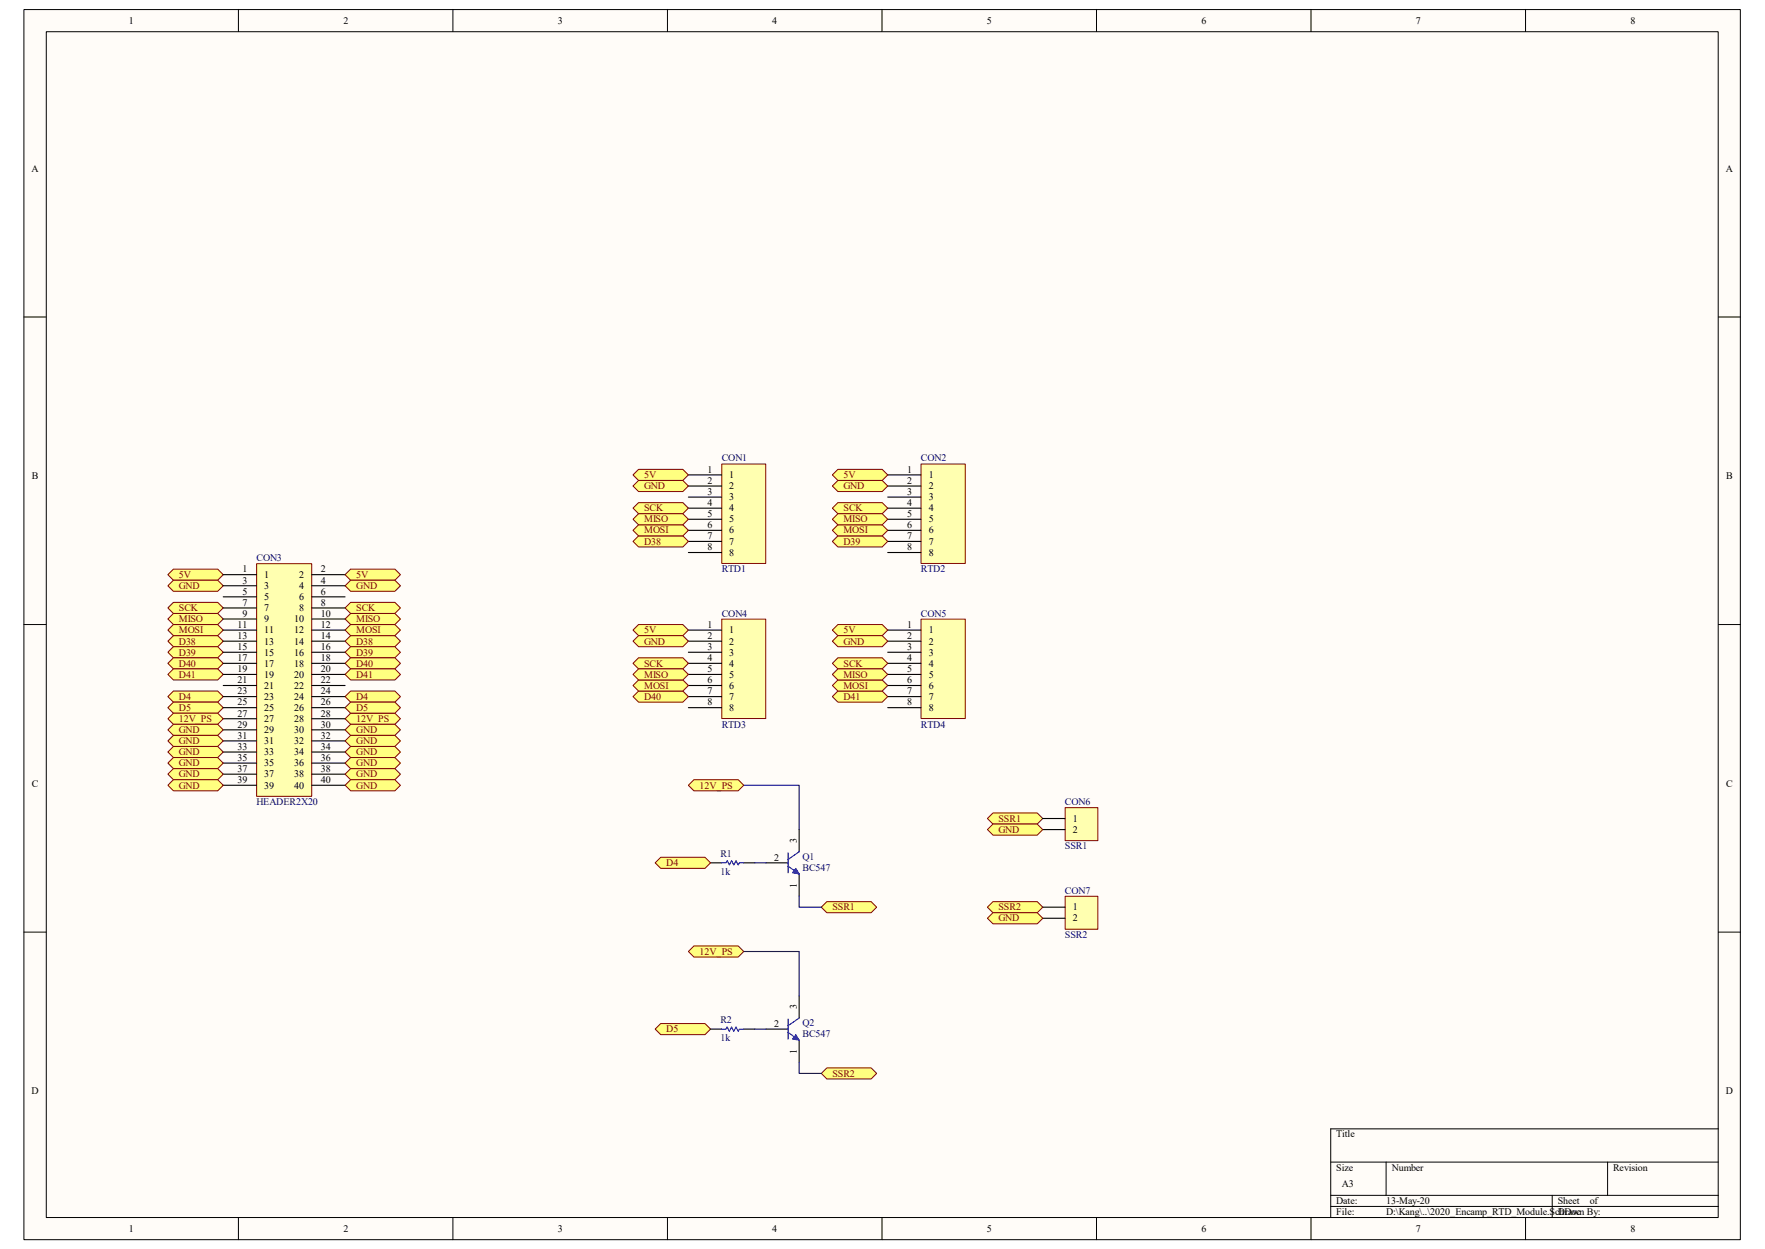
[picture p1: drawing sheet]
<svg xmlns="http://www.w3.org/2000/svg" width="297mm" height="210mm" viewBox="0 0 297 210" stroke-linecap="round" stroke-linejoin="round" font-family="sans-serif">
<path d="M4.1 1.7h288.8v206.7h-288.8z" fill="#fffcf8"/>
<path d="M4 1.6h288.9v206.8h-288.9z" fill="none" stroke="#000" stroke-width=".17"/>
<path d="M7.8 5.4h281.3v199.3h-281.3z" fill="#fffcf8"/>
<g fill="none" stroke="#000" stroke-width=".17">
<path d="M7.8 5.3h281.3v199.4h-281.3zM40.1 1.6v3.7M76.2 1.6v3.7M112.3 1.6v3.7M148.4 1.6v3.7M184.5 1.6v3.7M220.6 1.6v3.7M256.7 1.6v3.7M4 53.3h3.7M289.2 53.3h3.7M4 105h3.7M289.2 105h3.7"/>
<path d="M4 156.7h3.7M289.2 156.7h3.7M223.9 195.4h65.3M233.3 195.4v5.6M270.5 195.4v5.6M289.2 189.8h-65.3v14.9M40.1 204.7v3.7M76.2 204.7v3.7M112.3 204.7v3.7M148.4 204.7v3.7M184.5 204.7v3.7M220.6 204.7v3.7"/>
<path d="M223.9 201h65.3M223.9 202.9h65.3M256.7 204.7v3.7M261.2 201v3.7"/>
</g>
<path d="M121.5 78.1h7.4v16.6h-7.4z" fill="#ffffb0"/>
<path d="M121.5 78h7.4v16.7h-7.4z" fill="none" stroke="#800000" stroke-width=".17"/>
<path d="M115.8 79.9h5.6M115.8 81.7h5.6M115.8 83.6h5.6M115.8 85.4h5.6M115.8 87.3h5.6M115.8 89.2h5.6M115.8 91h5.6M115.8 92.9h5.6" fill="none" stroke="#000" stroke-width=".19"/>
<g fill="#ffff80" stroke="#800000" stroke-width=".17">
<path d="M106.5 79.9l1-1h7.4l.9 1-.9 .9h-7.4z" fill-rule="evenodd"/>
<path d="M107.5 80.8h7.4l.9 .9-.9 1h-7.4l-1-1z" fill-rule="evenodd"/>
<path d="M107.5 84.5h7.4l.9 .9-.9 1h-7.4l-1-1z" fill-rule="evenodd"/>
<path d="M106.5 91l1-.9h7.4l.9 .9-.9 1h-7.4z" fill-rule="evenodd"/>
<path d="M106.5 89.2l1-1h7.4l.9 1-.9 .9h-7.4z" fill-rule="evenodd"/>
<path d="M107.5 86.4h7.4l.9 .9-.9 .9h-7.4l-1-.9z" fill-rule="evenodd"/>
</g>
<path d="M155 78.1h7.4v16.6h-7.4z" fill="#ffffb0"/>
<path d="M155 78h7.4v16.7h-7.4z" fill="none" stroke="#800000" stroke-width=".17"/>
<path d="M149.4 79.9h5.6M149.4 81.7h5.6M149.4 83.6h5.6M149.4 85.4h5.6M149.4 87.3h5.6M149.4 89.2h5.6M149.4 91h5.6M149.4 92.9h5.6" fill="none" stroke="#000" stroke-width=".19"/>
<g fill="#ffff80" stroke="#800000" stroke-width=".17">
<path d="M141 78.9h7.5l.9 1-.9 .9h-7.5l-.9-.9z" fill-rule="evenodd"/>
<path d="M141 80.8h7.5l.9 .9-.9 1h-7.5l-.9-1z" fill-rule="evenodd"/>
<path d="M141 84.5h7.5l.9 .9-.9 1h-7.5l-.9-1z" fill-rule="evenodd"/>
<path d="M141 90.1h7.5l.9 .9-.9 1h-7.5l-.9-1z" fill-rule="evenodd"/>
<path d="M141 88.2h7.5l.9 1-.9 .9h-7.5l-.9-.9z" fill-rule="evenodd"/>
<path d="M141 86.4h7.5l.9 .9-.9 .9h-7.5l-.9-.9z" fill-rule="evenodd"/>
</g>
<path d="M121.5 104.1h7.4v16.7h-7.4z" fill="#ffffb0"/>
<path d="M121.5 104.1h7.4v16.7h-7.4z" fill="none" stroke="#800000" stroke-width=".17"/>
<path d="M115.8 105.9h5.6M115.8 107.8h5.6M115.8 109.7h5.6M115.8 111.5h5.6M115.8 113.4h5.6M115.8 115.3h5.6M115.8 117.1h5.6M115.8 119h5.6" fill="none" stroke="#000" stroke-width=".19"/>
<g fill="#ffff80" stroke="#800000" stroke-width=".17">
<path d="M106.5 105.9l1-.9h7.4l.9 .9-.9 1h-7.4z" fill-rule="evenodd"/>
<path d="M107.5 106.9h7.4l.9 .9-.9 .9h-7.4l-1-.9z" fill-rule="evenodd"/>
<path d="M107.5 110.6h7.4l.9 .9-.9 1h-7.4l-1-1z" fill-rule="evenodd"/>
<path d="M107.5 116.2h7.4l.9 .9-.9 1h-7.4l-1-1z" fill-rule="evenodd"/>
<path d="M106.5 115.3l1-1h7.4l.9 1-.9 .9h-7.4z" fill-rule="evenodd"/>
<path d="M106.5 113.4l1-.9h7.4l.9 .9-.9 .9h-7.4z" fill-rule="evenodd"/>
</g>
<path d="M155 104.1h7.4v16.7h-7.4z" fill="#ffffb0"/>
<path d="M155 104.1h7.4v16.7h-7.4z" fill="none" stroke="#800000" stroke-width=".17"/>
<path d="M149.4 105.9h5.6M149.4 107.8h5.6M149.4 109.7h5.6M149.4 111.5h5.6M149.4 113.4h5.6M149.4 115.3h5.6M149.4 117.1h5.6M149.4 119h5.6" fill="none" stroke="#000" stroke-width=".19"/>
<g fill="#ffff80" stroke="#800000" stroke-width=".17">
<path d="M141 105h7.5l.9 .9-.9 1h-7.5l-.9-1z" fill-rule="evenodd"/>
<path d="M141 106.9h7.5l.9 .9-.9 .9h-7.5l-.9-.9z" fill-rule="evenodd"/>
<path d="M141 110.6h7.5l.9 .9-.9 1h-7.5l-.9-1z" fill-rule="evenodd"/>
<path d="M141 116.2h7.5l.9 .9-.9 1h-7.5l-.9-1z" fill-rule="evenodd"/>
<path d="M141 114.3h7.5l.9 1-.9 .9h-7.5l-.9-.9z" fill-rule="evenodd"/>
<path d="M141 112.5h7.5l.9 .9-.9 .9h-7.5l-.9-.9z" fill-rule="evenodd"/>
</g>
<path d="M119.6 145.1h1.8M125.2 145.1h1.8" fill="none" stroke="#000" stroke-width=".19"/>
<path d="M121.4 145.1h.8l.2-.4 .3 .8 .4-.8 .4 .8 .4-.8 .3 .8 .2-.4h.8" fill="none" stroke="#00f" stroke-width=".19"/>
<g fill="#ffff80" stroke="#800000" stroke-width=".17">
<path d="M138.2 152.5l.9-.9h7.5l.9 .9-.9 1h-7.5z" fill-rule="evenodd"/>
<path d="M110.2 145.1l1-.9h7.4l1 .9-1 .9h-7.4z" fill-rule="evenodd"/>
<path d="M138.2 180.5l.9-.9h7.5l.9 .9-.9 .9h-7.5z" fill-rule="evenodd"/>
<path d="M111.2 172.1h7.4l1 .9-1 1h-7.4l-1-1z" fill-rule="evenodd"/>
<path d="M166.2 137.6l.9-.9h7.4l1 .9-1 1h-7.4z" fill-rule="evenodd"/>
<path d="M166.2 152.5l.9-.9h7.4l1 .9-1 1h-7.4z" fill-rule="evenodd"/>
<path d="M29.2 95.7h7.4l1 .9-1 1h-7.4l-1-1z" fill-rule="evenodd"/>
<path d="M29.2 97.6h7.4l1 .9-1 .9h-7.4l-1-.9z" fill-rule="evenodd"/>
<path d="M29.2 101.3h7.4l1 .9-1 1h-7.4l-1-1z" fill-rule="evenodd"/>
<path d="M29.2 106.9h7.4l1 .9-1 .9h-7.4l-1-.9z" fill-rule="evenodd"/>
<path d="M28.2 105.9l1-.9h7.4l1 .9-1 1h-7.4z" fill-rule="evenodd"/>
<path d="M29.2 103.2h7.4l1 .9-1 .9h-7.4l-1-.9z" fill-rule="evenodd"/>
<path d="M28.2 109.7l1-1h7.4l1 1-1 .9h-7.4z" fill-rule="evenodd"/>
<path d="M29.2 110.6h7.4l1 .9-1 1h-7.4l-1-1z" fill-rule="evenodd"/>
<path d="M28.2 113.4l1-.9h7.4l1 .9-1 .9h-7.4z" fill-rule="evenodd"/>
<path d="M29.2 116.2h7.4l1 .9-1 1h-7.4l-1-1z" fill-rule="evenodd"/>
<path d="M28.2 119l1-.9h7.4l1 .9-1 .9h-7.4z" fill-rule="evenodd"/>
</g>
<path d="M43.2 94.8h9.3v39.1h-9.3z" fill="#ffffb0"/>
<path d="M43.2 94.8h9.3v39.1h-9.3z" fill="none" stroke="#800000" stroke-width=".17"/>
<g fill="none" stroke="#000" stroke-width=".19">
<path d="M37.6 96.6h5.6M37.6 98.5h5.6M52.5 96.6h5.6M52.5 98.5h5.6M37.6 100.4h5.6M37.6 102.2h5.6M37.6 104.1h5.6M37.6 105.9h5.6M37.6 107.8h5.6M37.6 109.7h5.6M37.6 111.5h5.6M37.6 113.4h5.6"/>
<path d="M37.6 115.3h5.6M37.6 117.1h5.6M37.6 119h5.6M52.5 100.4h5.6M52.5 102.2h5.6M52.5 104.1h5.6M52.5 105.9h5.6M52.5 107.8h5.6M52.5 109.7h5.6M52.5 111.5h5.6M52.5 113.4h5.6M52.5 115.3h5.6"/>
<path d="M52.5 117.1h5.6M52.5 119h5.6M37.6 120.9h5.6M37.6 122.7h5.6M37.6 124.6h5.6M37.6 126.4h5.6M37.6 128.3h5.6M37.6 130.2h5.6M37.6 132h5.6M52.5 120.9h5.6M52.5 122.7h5.6M52.5 124.6h5.6"/>
<path d="M52.5 126.4h5.6M52.5 128.3h5.6M52.5 130.2h5.6M52.5 132h5.6"/>
</g>
<g fill="#ffff80" stroke="#800000" stroke-width=".17">
<path d="M59 95.7h7.5l.9 .9-.9 1h-7.5l-.9-1z" fill-rule="evenodd"/>
<path d="M59 97.6h7.5l.9 .9-.9 .9h-7.5l-.9-.9z" fill-rule="evenodd"/>
<path d="M59 101.3h7.5l.9 .9-.9 1h-7.5l-.9-1z" fill-rule="evenodd"/>
<path d="M59 106.9h7.5l.9 .9-.9 .9h-7.5l-.9-.9z" fill-rule="evenodd"/>
<path d="M58.1 105.9l.9-.9h7.5l.9 .9-.9 1h-7.5z" fill-rule="evenodd"/>
<path d="M59 103.2h7.5l.9 .9-.9 .9h-7.5l-.9-.9z" fill-rule="evenodd"/>
<path d="M58.1 109.7l.9-1h7.5l.9 1-.9 .9h-7.5z" fill-rule="evenodd"/>
<path d="M59 110.6h7.5l.9 .9-.9 1h-7.5l-.9-1z" fill-rule="evenodd"/>
<path d="M58.1 113.4l.9-.9h7.5l.9 .9-.9 .9h-7.5z" fill-rule="evenodd"/>
</g>
<path d="M134.5 139.5v3.7M128.9 145.1h3.7M134.5 146.9v3.8M119.6 173h1.8M125.2 173h1.8M128.9 173h3.7M134.5 167.4v3.8M134.5 174.9v3.7" fill="none" stroke="#000" stroke-width=".19"/>
<path d="M132.6 145.6l1.9 1.3M132.6 143.4v3.4M134.5 143.2l-1.9 1.3M121.4 173h.8l.2-.3 .3 .7 .4-.7 .4 .7 .4-.7 .3 .7 .2-.4h.8M132.6 171.4v3.3M132.6 173.6l1.9 1.3M134.5 171.2l-1.9 1.3" fill="none" stroke="#00f" stroke-width=".19"/>
<g fill="#00f" stroke="#00f" stroke-width=".17">
<path d="M133.9 146l.6 .9-1.1-.1z"/>
<path d="M133.9 174l.6 .9-1.1-.2z"/>
</g>
<path d="M125.2 132h9.3v7.5M125.2 160h9.3v7.4M127 145.1h1.9M134.5 150.7v1.8h3.7M127 173h1.9M134.5 178.6v1.9h3.7" fill="none" stroke="#000080" stroke-width=".19"/>
<path d="M179.3 135.8h5.4v5.6h-5.4z" fill="#ffffb0"/>
<path d="M179.2 135.8h5.5v5.6h-5.5z" fill="none" stroke="#800000" stroke-width=".17"/>
<path d="M175.5 137.6h3.7M175.5 139.5h3.7" fill="none" stroke="#000" stroke-width=".19"/>
<path d="M179.3 150.7h5.4v5.6h-5.4z" fill="#ffffb0"/>
<path d="M179.2 150.7h5.5v5.6h-5.5z" fill="none" stroke="#800000" stroke-width=".17"/>
<path d="M175.5 152.5h3.7M175.5 154.4h3.7" fill="none" stroke="#000" stroke-width=".19"/>
<g fill="#ffff80" stroke="#800000" stroke-width=".17">
<path d="M28.2 120.9l1-1h7.4l1 1-1 .9h-7.4z" fill-rule="evenodd"/>
<path d="M58.1 120.9l.9-1h7.5l.9 1-.9 .9h-7.5z" fill-rule="evenodd"/>
<path d="M28.2 122.7l1-.9h7.4l1 .9-1 1h-7.4z" fill-rule="evenodd"/>
<path d="M58.1 122.7l.9-.9h7.5l.9 .9-.9 1h-7.5z" fill-rule="evenodd"/>
<path d="M116.8 131.1h7.4l1 .9-1 1h-7.4l-1-1z" fill-rule="evenodd"/>
<path d="M115.8 160l1-.9h7.4l1 .9-1 .9h-7.4z" fill-rule="evenodd"/>
<path d="M166.2 139.5l.9-.9h7.4l1 .9-1 .9h-7.4z" fill-rule="evenodd"/>
<path d="M166.2 154.4l.9-.9h7.4l1 .9-1 .9h-7.4z" fill-rule="evenodd"/>
<path d="M28.2 124.6l1-.9h7.4l1 .9-1 .9h-7.4z" fill-rule="evenodd"/>
<path d="M29.2 125.5h7.4l1 .9-1 1h-7.4l-1-1z" fill-rule="evenodd"/>
<path d="M28.2 128.3l1-.9h7.4l1 .9-1 .9h-7.4z" fill-rule="evenodd"/>
<path d="M28.2 130.2l1-1h7.4l1 1-1 .9h-7.4z" fill-rule="evenodd"/>
<path d="M29.2 131.1h7.4l1 .9-1 1h-7.4l-1-1z" fill-rule="evenodd"/>
<path d="M58.1 124.6l.9-.9h7.5l.9 .9-.9 .9h-7.5z" fill-rule="evenodd"/>
<path d="M59 125.5h7.5l.9 .9-.9 1h-7.5l-.9-1z" fill-rule="evenodd"/>
<path d="M58.1 128.3l.9-.9h7.5l.9 .9-.9 .9h-7.5z" fill-rule="evenodd"/>
<path d="M58.1 130.2l.9-1h7.5l.9 1-.9 .9h-7.5z" fill-rule="evenodd"/>
<path d="M59 131.1h7.5l.9 .9-.9 1h-7.5l-.9-1z" fill-rule="evenodd"/>
<path d="M59 116.2h7.5l.9 .9-.9 1h-7.5l-.9-1z" fill-rule="evenodd"/>
<path d="M58.1 119l.9-.9h7.5l.9 .9-.9 .9h-7.5z" fill-rule="evenodd"/>
</g>
<g font-size="1.7">
<text x="21.7" y="4">1</text>
<text x="57.8" y="4">2</text>
<text x="93.9" y="4">3</text>
<text x="130" y="4">4</text>
<text x="166.1" y="4">5</text>
<text x="202.2" y="4">6</text>
<text x="238.3" y="4">7</text>
<text x="274.4" y="4">8</text>
<text x="5.3" y="28.9">A</text>
<text x="290.4" y="28.9">A</text>
<text x="5.3" y="80.6">B</text>
<text x="119.1" y="79.5">1</text>
<text x="119.1" y="81.3">2</text>
<text x="119.1" y="83.2">3</text>
<text x="122.7" y="80.4">1</text>
<text x="122.7" y="82.3">2</text>
<text x="152.7" y="79.5">1</text>
<text x="152.7" y="81.3">2</text>
<text x="152.7" y="83.2">3</text>
<text x="156.3" y="80.4">1</text>
<text x="156.3" y="82.3">2</text>
<text x="290.5" y="80.6">B</text>
<text x="119.1" y="85">4</text>
<text x="119.1" y="86.9">5</text>
<text x="119.1" y="88.8">6</text>
<text x="122.7" y="84.1">3</text>
<text x="122.7" y="86">4</text>
<text x="122.7" y="87.8">5</text>
<text x="122.7" y="89.7">6</text>
<text x="152.7" y="85">4</text>
<text x="152.7" y="86.9">5</text>
<text x="152.7" y="88.8">6</text>
<text x="156.3" y="84.1">3</text>
<text x="156.3" y="86">4</text>
<text x="156.3" y="87.8">5</text>
<text x="156.3" y="89.7">6</text>
<text x="119.1" y="90.6">7</text>
<text x="119.1" y="92.5">8</text>
<text x="122.7" y="91.6">7</text>
<text x="122.7" y="93.4">8</text>
<text x="152.7" y="90.6">7</text>
<text x="152.7" y="92.5">8</text>
<text x="156.3" y="91.6">7</text>
<text x="156.3" y="93.4">8</text>
<text x="40.8" y="96.2">1</text>
<text x="40.8" y="98.1">3</text>
<text x="40.8" y="100">5</text>
<text x="40.8" y="101.9">7</text>
<text x="44.4" y="97.2">1</text>
<text x="44.4" y="99.1">3</text>
<text x="44.4" y="100.9">5</text>
<text x="50.3" y="97.2">2</text>
<text x="50.3" y="99.1">4</text>
<text x="50.3" y="100.9">6</text>
<text x="54" y="96.2">2</text>
<text x="54" y="98.1">4</text>
<text x="54" y="100">6</text>
<text x="54" y="101.9">8</text>
<text x="40" y="105.6">11</text>
<text x="40" y="107.4">13</text>
<text x="40.8" y="103.7">9</text>
<text x="44.4" y="102.8">7</text>
<text x="44.4" y="104.6">9</text>
<text x="44.4" y="106.5">11</text>
<text x="49.5" y="104.6">10</text>
<text x="49.5" y="106.5">12</text>
<text x="50.3" y="102.8">8</text>
<text x="54" y="103.7">10</text>
<text x="54" y="105.6">12</text>
<text x="54" y="107.4">14</text>
<text x="119.1" y="105.6">1</text>
<text x="119.1" y="107.4">2</text>
<text x="122.7" y="106.5">1</text>
<text x="152.7" y="105.6">1</text>
<text x="152.7" y="107.4">2</text>
<text x="156.3" y="106.5">1</text>
<text x="40" y="109.3">15</text>
<text x="40" y="111.2">17</text>
<text x="40" y="113">19</text>
<text x="44.4" y="108.4">13</text>
<text x="44.4" y="110.2">15</text>
<text x="44.4" y="112.1">17</text>
<text x="44.4" y="114">19</text>
<text x="49.5" y="108.4">14</text>
<text x="49.5" y="110.2">16</text>
<text x="49.5" y="112.1">18</text>
<text x="49.5" y="114">20</text>
<text x="54" y="109.3">16</text>
<text x="54" y="111.2">18</text>
<text x="54" y="113">20</text>
<text x="119.1" y="109.3">3</text>
<text x="119.1" y="111.2">4</text>
<text x="119.1" y="113">5</text>
<text x="122.7" y="108.4">2</text>
<text x="122.7" y="110.2">3</text>
<text x="122.7" y="112.1">4</text>
<text x="122.7" y="114">5</text>
<text x="152.7" y="109.3">3</text>
<text x="152.7" y="111.2">4</text>
<text x="152.7" y="113">5</text>
<text x="156.3" y="108.4">2</text>
<text x="156.3" y="110.2">3</text>
<text x="156.3" y="112.1">4</text>
<text x="156.3" y="114">5</text>
<text x="40" y="114.9">21</text>
<text x="40" y="116.8">23</text>
<text x="40" y="118.6">25</text>
<text x="44.4" y="115.8">21</text>
<text x="44.4" y="117.7">23</text>
<text x="44.4" y="119.5">25</text>
<text x="49.5" y="115.8">22</text>
<text x="49.5" y="117.7">24</text>
<text x="49.5" y="119.5">26</text>
<text x="54" y="114.9">22</text>
<text x="54" y="116.8">24</text>
<text x="54" y="118.6">26</text>
<text x="119.1" y="114.9">6</text>
<text x="119.1" y="116.8">7</text>
<text x="119.1" y="118.6">8</text>
<text x="122.7" y="115.8">6</text>
<text x="122.7" y="117.7">7</text>
<text x="122.7" y="119.5">8</text>
<text x="152.7" y="114.9">6</text>
<text x="152.7" y="116.8">7</text>
<text x="152.7" y="118.6">8</text>
<text x="156.3" y="115.8">6</text>
<text x="156.3" y="117.7">7</text>
<text x="156.3" y="119.5">8</text>
<text x="40" y="120.5">27</text>
<text x="40" y="122.3">29</text>
<text x="40" y="124.2">31</text>
<text x="44.4" y="121.4">27</text>
<text x="44.4" y="123.3">29</text>
<text x="44.4" y="125.1">31</text>
<text x="49.5" y="121.4">28</text>
<text x="49.5" y="123.3">30</text>
<text x="49.5" y="125.1">32</text>
<text x="54" y="120.5">28</text>
<text x="54" y="122.3">30</text>
<text x="54" y="124.2">32</text>
<text x="40" y="126.1">33</text>
<text x="40" y="127.9">35</text>
<text x="40" y="129.8">37</text>
<text x="40" y="131.7">39</text>
<text x="44.4" y="127">33</text>
<text x="44.4" y="128.9">35</text>
<text x="44.4" y="130.7">37</text>
<text x="49.5" y="127">34</text>
<text x="49.5" y="128.9">36</text>
<text x="49.5" y="130.7">38</text>
<text x="54" y="126.1">34</text>
<text x="54" y="127.9">36</text>
<text x="54" y="129.8">38</text>
<text x="54" y="131.7">40</text>
<text x="5.3" y="132.3">C</text>
<text x="44.4" y="132.6">39</text>
<text x="49.5" y="132.6">40</text>
<text x="290.5" y="132.3">C</text>
<text x="134.1" y="141.7" transform="rotate(-90 134.1 141.7)">3</text>
<text x="180.5" y="138.2">1</text>
<text x="180.5" y="140">2</text>
<text x="130.3" y="144.7">2</text>
<text x="134.1" y="149.3" transform="rotate(-90 134.1 149.3)">1</text>
<text x="180.5" y="153.1">1</text>
<text x="180.5" y="154.9">2</text>
<text x="130.3" y="172.6">2</text>
<text x="134.1" y="169.7" transform="rotate(-90 134.1 169.7)">3</text>
<text x="134.1" y="177.2" transform="rotate(-90 134.1 177.2)">1</text>
<text x="5.3" y="184">D</text>
<text x="290.4" y="184">D</text>
<text x="224.9" y="191.3">Title</text>
<text x="224.9" y="196.8">Size</text>
<text x="234.2" y="196.8">Number</text>
<text x="271.4" y="196.8">Revision</text>
<text x="224.9" y="202.4">Date:</text>
<text x="225.8" y="199.6">A3</text>
<text x="233.3" y="202.4">13-May-20</text>
<text x="262.1" y="202.4">Sheet</text>
<text x="267.5" y="202.4">of</text>
<text x="21.7" y="207.1">1</text>
<text x="57.8" y="207.1">2</text>
<text x="93.9" y="207.1">3</text>
<text x="130" y="207.1">4</text>
<text x="166.1" y="207.1">5</text>
<text x="202.2" y="207.1">6</text>
<text x="224.9" y="204.3">File:</text>
<text x="233.3" y="204.3">D:\Kang\..\2020_Encamp_RTD_Module.SchDoc</text>
<text x="238.3" y="207.1">7</text>
<text x="262.1" y="204.3">Drawn By:</text>
<text x="274.4" y="207.1">8</text>
</g>
<g font-size="1.7" fill="#000080">
<text x="121.5" y="77.6">CON1</text>
<text x="155" y="77.6">CON2</text>
<text x="43.2" y="94.4">CON3</text>
<text x="121.5" y="96.2">RTD1</text>
<text x="155" y="96.2">RTD2</text>
<text x="121.5" y="103.7">CON4</text>
<text x="155" y="103.7">CON5</text>
<text x="121.5" y="122.3">RTD3</text>
<text x="155" y="122.3">RTD4</text>
<text x="43.2" y="135.4">HEADER2X20</text>
<text x="179.2" y="135.4">CON6</text>
<text x="179.2" y="142.8">SSR1</text>
<text x="121.2" y="144.1">R1</text>
<text x="121.2" y="147.1">1k</text>
<text x="135" y="144.5">Q1</text>
<text x="135" y="146.4">BC547</text>
<text x="179.2" y="150.3">CON7</text>
<text x="179.2" y="157.7">SSR2</text>
<text x="121.2" y="172.1">R2</text>
<text x="135" y="172.5">Q2</text>
<text x="121.2" y="175.1">1k</text>
<text x="135" y="174.3">BC547</text>
</g>
<g font-size="1.7" fill="#800000">
<text x="108.4" y="80.4">5V</text>
<text x="108.4" y="82.3">GND</text>
<text x="141.9" y="80.4">5V</text>
<text x="141.9" y="82.3">GND</text>
<text x="108.4" y="86">SCK</text>
<text x="108.4" y="89.7">MOSI</text>
<text x="108.4" y="87.8">MISO</text>
<text x="141.9" y="86">SCK</text>
<text x="141.9" y="89.7">MOSI</text>
<text x="141.9" y="87.8">MISO</text>
<text x="108.4" y="91.6">D38</text>
<text x="141.9" y="91.6">D39</text>
<text x="30.1" y="97.2">5V</text>
<text x="30.1" y="99.1">GND</text>
<text x="59.9" y="97.2">5V</text>
<text x="59.9" y="99.1">GND</text>
<text x="30.1" y="102.8">SCK</text>
<text x="30.1" y="106.5">MOSI</text>
<text x="30.1" y="104.6">MISO</text>
<text x="59.9" y="102.8">SCK</text>
<text x="59.9" y="106.5">MOSI</text>
<text x="59.9" y="104.6">MISO</text>
<text x="108.4" y="106.5">5V</text>
<text x="141.9" y="106.5">5V</text>
<text x="30.1" y="108.4">D38</text>
<text x="30.1" y="110.2">D39</text>
<text x="30.1" y="112.1">D40</text>
<text x="30.1" y="114">D41</text>
<text x="59.9" y="108.4">D38</text>
<text x="59.9" y="110.2">D39</text>
<text x="59.9" y="112.1">D40</text>
<text x="59.9" y="114">D41</text>
<text x="108.4" y="108.4">GND</text>
<text x="108.4" y="112.1">SCK</text>
<text x="108.4" y="114">MISO</text>
<text x="141.9" y="108.4">GND</text>
<text x="141.9" y="112.1">SCK</text>
<text x="141.9" y="114">MISO</text>
<text x="30.1" y="117.7">D4</text>
<text x="30.1" y="119.5">D5</text>
<text x="59.9" y="117.7">D4</text>
<text x="59.9" y="119.5">D5</text>
<text x="108.4" y="117.7">D40</text>
<text x="108.4" y="115.8">MOSI</text>
<text x="141.9" y="117.7">D41</text>
<text x="141.9" y="115.8">MOSI</text>
<text x="30.1" y="121.4">12V_PS</text>
<text x="30.1" y="123.3">GND</text>
<text x="30.1" y="125.1">GND</text>
<text x="59.9" y="121.4">12V_PS</text>
<text x="59.9" y="123.3">GND</text>
<text x="59.9" y="125.1">GND</text>
<text x="30.1" y="127">GND</text>
<text x="30.1" y="128.9">GND</text>
<text x="30.1" y="130.7">GND</text>
<text x="59.9" y="127">GND</text>
<text x="59.9" y="128.9">GND</text>
<text x="59.9" y="130.7">GND</text>
<text x="30.1" y="132.6">GND</text>
<text x="59.9" y="132.6">GND</text>
<text x="117.7" y="132.6">12V_PS</text>
<text x="168" y="138.2">SSR1</text>
<text x="168" y="140">GND</text>
<text x="112.1" y="145.6">D4</text>
<text x="140.1" y="153.1">SSR1</text>
<text x="168" y="153.1">SSR2</text>
<text x="168" y="154.9">GND</text>
<text x="117.7" y="160.5">12V_PS</text>
<text x="112.1" y="173.6">D5</text>
<text x="140.1" y="181.1">SSR2</text>
</g>
</svg>
